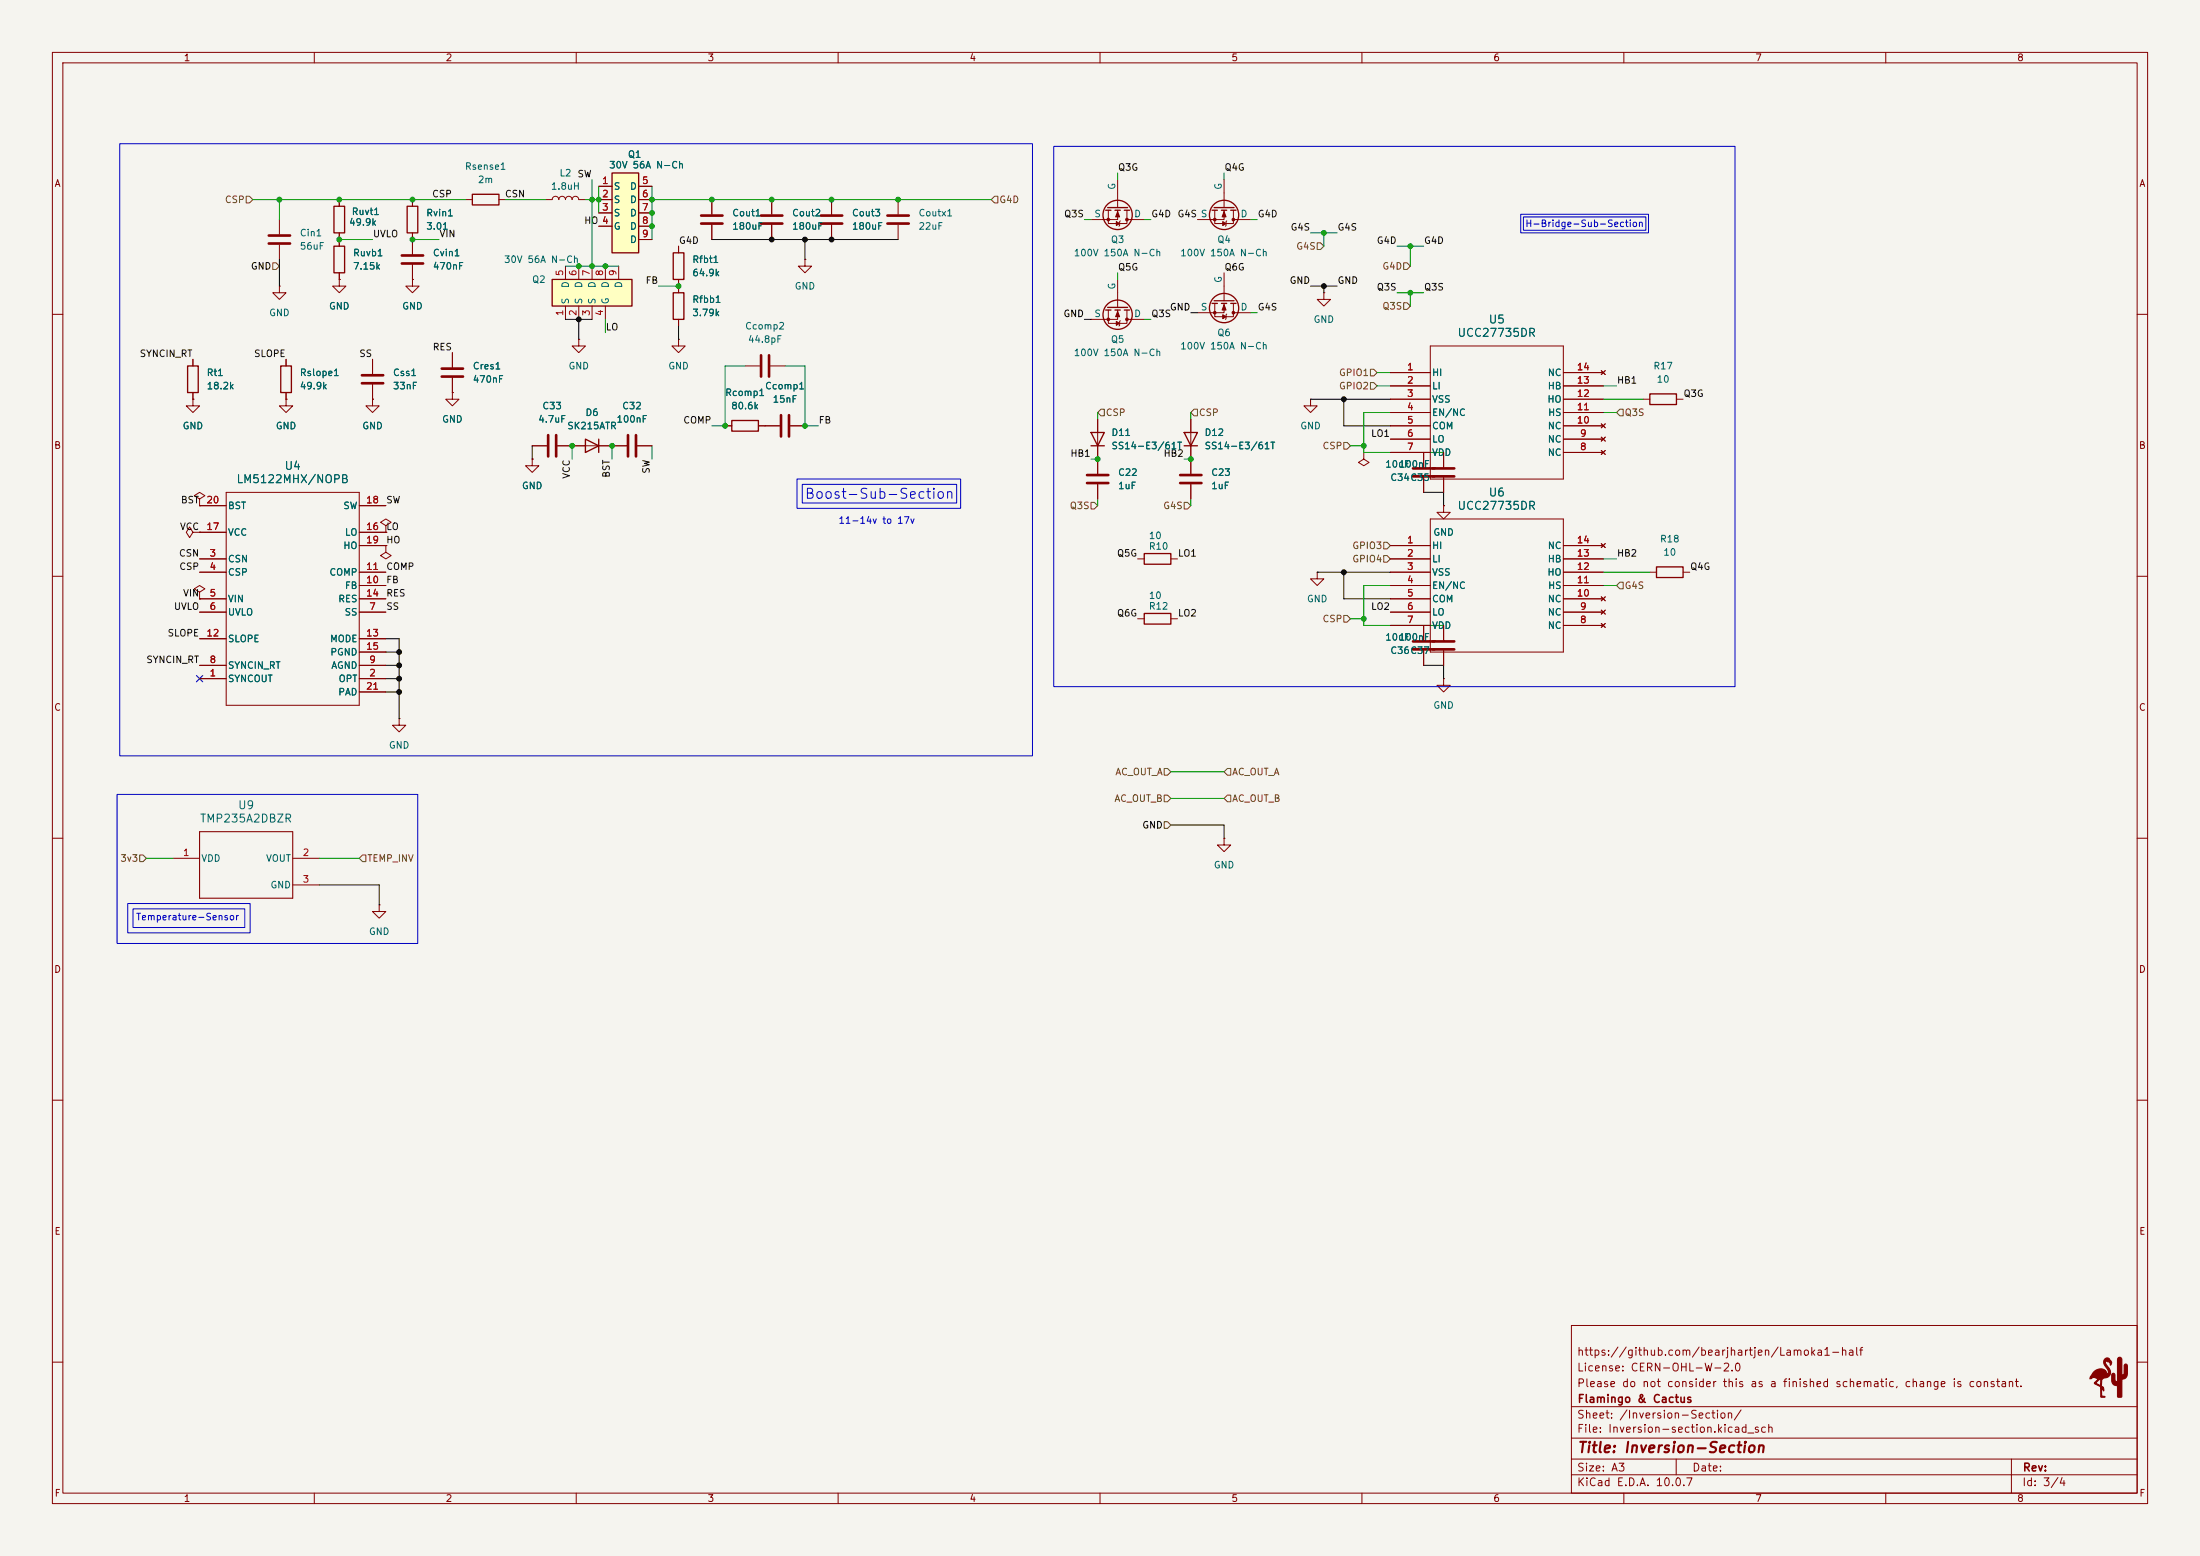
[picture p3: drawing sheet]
<svg xmlns="http://www.w3.org/2000/svg" width="420mm" height="297mm" viewBox="0 0 420 297" stroke-linecap="round" stroke-linejoin="round" font-family="sans-serif">
<path d="M0 0h420v297h-420z" fill="#f5f4ef" stroke="#f5f4ef" stroke-width=".19"/>
<g fill="none" stroke="#840000" stroke-width=".19">
<path d="M10 10h400v277h-400zM12 12h396v273h-396zM60 10v2M110 10v2M160 10v2M210 10v2M260 10v2M310 10v2M360 10v2M64.8 38.1v1.3M135.9 38.1v2.8M233.7 34.3v5.3"/>
<path d="M64.8 44.5v1.2M129.5 47v1.3M129.5 53.3v2.6M135.9 42.9v2.8M153.7 49.5v1.3h1.2l-1.2 1.3-1.3-1.3h1.3M153.7 49.5h.1M211.6 59.2v2.5h3.5v-2.5M213.4 59.2v1.8h-5.1M213.4 53.3v5.4M231.9 40.1v2.6h3.6v-2.6M233.7 40.1v1.8h-5.1M234.2 42.2l-.3 1"/>
<path d="M235.5 41.9h3.3M10 60h2M129.5 64.8v1.2h1.3l-1.3 1.3-1.2-1.3h1.2M129.5 64.8h.1M129.5 61v1.2M142.2 69.9h2.8M147.1 69.9h2.8M213.9 61.2l-.3 1M215.1 61h3.3M265.4 76.2h7.6M265.4 71.1h7.6M265.4 73.7h7.6"/>
<path d="M265.4 78.7h7.6M273 66h25.4v25.4h-25.4zM298.4 76.2h7.7M298.4 71.1h7.7M298.4 73.7h7.7M298.4 78.7h7.7M305.7 70.7l.8 .8M306.5 70.7l-.8 .8M313.7 76.2h1.3M320 76.2h1.3M408 60h2M209.5 80v7.6"/>
<path d="M260.3 86.4v1.2l1.1 .7-1.1 .6-1-.6 1-.7M260.3 86.4h.1M265.4 81.3h7.6M265.4 83.8h7.6M265.4 86.4h7.6M271.8 86.4v2.8M271.8 91.2v2.8M273 99.1h25.4v25.4h-25.4zM275.6 96.5v1.3h1.3l-1.3 1.3-1.3-1.3h1.3M275.6 96.5h.1M275.6 86.4v2.8M275.6 91.2v2.8"/>
<path d="M298.4 81.3h7.7M298.4 83.8h7.7M298.4 86.4h7.7M305.7 86l.8 .7M305.7 83.4l.8 .8M305.7 80.9l.8 .8M306.5 86l-.8 .7M306.5 83.4l-.8 .8M306.5 80.9l-.8 .8M10 110h2M265.4 104.1h7.6M265.4 106.7h7.6"/>
<path d="M265.4 109.2h7.6M265.4 111.8h7.6M265.4 114.3h7.6M265.4 116.8h7.6M265.4 119.4h7.6M271.8 119.4v2.8M275.6 119.4v2.8M298.4 104.1h7.7M298.4 106.7h7.7M298.4 109.2h7.7M298.4 111.8h7.7M298.4 114.3h7.7"/>
<path d="M298.4 116.8h7.7M298.4 119.4h7.7M305.7 119l.8 .8M305.7 116.5l.8 .7M305.7 113.9l.8 .8M305.7 103.8l.8 .7M306.5 119l-.8 .8M306.5 116.5l-.8 .7M306.5 113.9l-.8 .8M306.5 103.8l-.8 .7M315 109.2h1.2M321.3 109.2h1.3"/>
<path d="M408 110h2M271.8 124.2v2.8M275.6 124.2v2.8M10 160h2M408 160h2M10 210h2M408 210h2M300 253h108v32h-108zM10 260h2M300 278.5h108M300 274.5h108M300 268.5h108"/>
<path d="M320 278.5v3M384 278.5v6.5M408 260h2M60 285v2M110 285v2M160 285v2M210 285v2M260 285v2M300 281.5h108M310 285v2M360 285v2"/>
</g>
<g fill="none" stroke="#840000" stroke-width=".25">
<path d="M63.8 39.4h2v5.1h-2zM231.8 39.6h3.8M128.5 55.9h2.1v5.1h-2.1zM128.5 48.3h2.1v5h-2.1zM211.1 59.2h1M211.5 58.7h3.8M212.9 59.2h1M214.6 59.2h1M231.4 40.1h1M233.2 40.1h1M234.9 40.1h1.1M315 75.2h5v2h-5z"/>
<path d="M208.3 82.6h2.5l-1.3 2.5zM208.3 85.1h2.5M316.2 108.2h5.1v2h-5.1z"/>
<circle cx="233.7" cy="41" r="2.79"/>
<circle cx="213.4" cy="60.1" r="2.79"/>
</g>
<path d="M133.9 41.1h4M133.9 42.7h4M145.3 67.8v4.1M146.8 67.8v4.1M269.7 90.9h7.9M269.7 89.4h7.9M269.7 124h7.9M269.7 122.4h7.9" fill="none" stroke="#840000" stroke-width=".51"/>
<g fill="#840000" stroke="#840000" stroke-width=".19">
<path d="M233.7 40.4l.4 1h-.8z"/>
<path d="M233.4 42.3l.7 .4-.7 .4z"/>
<path d="M213.4 59.4l.3 1.1h-.7z"/>
<path d="M213.1 61.3l.6 .4-.6 .4z"/>
<circle cx="235.5" cy="41.9" r=".25"/>
<circle cx="231.9" cy="41.9" r=".25"/>
<circle cx="215.1" cy="61" r=".25"/>
<circle cx="211.6" cy="61" r=".25"/>
</g>
<path d="M105.4 53.3h15.2v5.1h-15.2z" fill="#ffffc2"/>
<path d="M77.7 39.4h2.1v5.1h-2.1zM105.4 53.3h15.2v5.1h-15.2z" fill="none" stroke="#840000" stroke-width=".25"/>
<g fill="none" stroke="#840000" stroke-width=".19">
<path d="M78.7 38.1v1.3M104.1 38.1h1.3a.64 .64 0 0 1 .6-.6 .64 .64 0 0 1 .7 .6 .64 .64 0 0 1 .6-.6 .64 .64 0 0 1 .6 .6 .64 .64 0 0 1 .7-.6 .64 .64 0 0 1 .6 .6 .64 .64 0 0 1 .7-.6 .64 .64 0 0 1 .6 .6h1.3M78.7 53.3v1.3h1.3l-1.3 1.3-1.2-1.3h1.2M78.7 53.3h.1M78.7 44.5v4M78.7 50.5v2.8M107.9 50.8v2.5M107.9 58.4v2.6M110.5 50.8v2.5M110.5 58.4v2.6M113 50.8v2.5M113 58.4v2.6"/>
<path d="M115.6 50.8v2.5M115.6 58.4v2.6M118.1 50.8v2.5M110.5 64.8v1.2h1.3l-1.3 1.3-1.3-1.3h1.3M110.5 64.8h.1"/>
</g>
<path d="M76.7 48.8h4.1M76.7 50.3h4.1" fill="none" stroke="#840000" stroke-width=".51"/>
<path d="M116.8 33h5.1v15.3h-5.1z" fill="#ffffc2"/>
<g fill="none" stroke="#840000" stroke-width=".25">
<path d="M90.2 37.1h5v2h-5zM116.8 33h5.1v15.3h-5.1zM211.5 39.6h3.8M63.8 47h2v5.1h-2zM211.1 40.1h1M212.9 40.1h1M214.6 40.1h1M231.4 57.9h1M231.8 57.4h3.8M233.2 57.9h1M234.9 57.9h1.1M35.8 69.9h2v5h-2z"/>
<path d="M53.6 69.9h2v5h-2zM111.8 83.8l2.5 1.3-2.5 1.3zM114.3 83.8v2.6M139.7 80.3h5.1v2h-5.1zM226.1 82.6h2.5l-1.3 2.5zM226.1 85.1h2.5M218.4 117.1h5.1v2h-5.1zM218.4 105.7h5.1v2h-5.1z"/>
<circle cx="213.4" cy="41" r="2.79"/>
<circle cx="233.7" cy="58.8" r="2.79"/>
</g>
<g fill="none" stroke="#840000" stroke-width=".19">
<path d="M64.8 38.1v1.3M78.7 38.1v1.3M88.9 38.1h1.3M95.2 38.1h1.3M114.3 35.6h2.5M114.3 38.1h2.5M121.9 35.6h2.6M121.9 38.1h2.6M135.9 38.1v2.8M147.3 38.1v2.8M158.7 38.1v2.8M171.4 38.1v2.8"/>
<path d="M213.4 34.3v5.3M53.3 54.6v1.3h1.3l-1.3 1.3-1.2-1.3h1.2M53.3 54.6h.1M53.3 41.9v2.8M53.3 46.7v2.8M64.8 53.3v1.3h1.2l-1.2 1.3-1.3-1.3h1.3M64.8 53.3h.1M64.8 44.5v2.5M64.8 52.1v1.2M78.7 53.3h.1M78.7 44.5v4M78.7 50.5v2.8"/>
<path d="M114.3 40.6h2.5M114.3 43.2h2.5M121.9 40.6h2.6M121.9 43.2h2.6M121.9 45.7h2.6M129.5 47v1.3M129.5 53.3v2.6M135.9 42.9v2.8M147.3 42.9v2.8M158.7 42.9v2.8M171.4 42.9v2.8M211.6 40.1v2.6h3.5v-2.6"/>
<path d="M213.4 40.1v1.8h-5.1M213.9 42.2l-.3 1M215.1 41.9h3.3M231.9 57.9v2.6h3.6v-2.6M233.7 57.9v1.8h-5.1M233.7 52.1v5.3M234.2 59.9l-.3 1.1M235.5 59.7h3.3M252.7 55.9v1.3h1.3l-1.3 1.2-1.2-1.2h1.2M252.7 55.9h.1M36.8 76.2v1.3h1.3l-1.3 1.2-1.2-1.2h1.2M36.8 76.2h.1"/>
<path d="M36.8 68.6v1.3M36.8 74.9v1.3M54.6 76.2v1.3h1.3l-1.3 1.2-1.3-1.2h1.3M54.6 76.2h.1M54.6 68.6v1.3M54.6 74.9v1.3M71.1 76.2v1.3h1.3l-1.3 1.2-1.3-1.2h1.3M71.1 76.2h.1M71.1 68.6v2.8M71.1 73.4v2.8M86.4 74.9v1.3h1.2l-1.2 1.3-1.3-1.3h1.3M86.4 74.9h.1"/>
<path d="M86.4 67.3v2.8M86.4 72.1v2.8M129.5 61v1.2M250.2 76.2v1.3h1.3l-1.3 1.2-1.3-1.2h1.3M250.2 76.2h.1M265.4 71.1h7.6M265.4 73.7h7.6M265.4 76.2h7.6M265.4 78.7h7.6M298.4 71.1h7.7M298.4 73.7h7.7M298.4 76.2h7.7"/>
<path d="M298.4 78.7h7.7M305.7 70.7l.8 .8M306.5 70.7l-.8 .8M38.1 95.3l1-.7-1-.6-1 .6 1 .7v1.2M38.1 96.5h.1M38.1 96.5h5.1M43.2 94h25.4v40.6h-25.4zM68.6 96.5h5.1M101.6 87.6v1.3h1.3l-1.3 1.3-1.3-1.3h1.3M101.6 87.6h.1M101.6 85.1h2.8M106.4 85.1h13.2"/>
<path d="M121.7 85.1h2.8M138.4 81.3h1.3M144.8 81.3h4M150.9 81.3h2.8M209.5 80v2.6M209.5 85.1v5.3M209.5 92.5v2.8M227.3 80v10.4M227.3 92.5v2.8M265.4 81.3h7.6M265.4 83.8h7.6M265.4 86.4h7.6"/>
<path d="M271.8 86.4v2.8M271.8 91.2v2.8M275.6 96.5h.1M275.6 86.4v2.8M275.6 91.2v2.8M298.4 81.3h7.7M298.4 83.8h7.7M298.4 86.4h7.7M305.7 86l.8 .7M305.7 83.4l.8 .8M305.7 80.9l.8 .8M306.5 86l-.8 .7"/>
<path d="M306.5 83.4l-.8 .8M306.5 80.9l-.8 .8M36.8 101.6l-.6-1-.6 1 .6 1 .6-1h1.3M38.1 101.6h.1M38.1 113l1-.6-1-.6-1 .6 1 .6v1.3M38.1 114.3h.1M38.1 106.7h5.1M38.1 109.2h5.1M38.1 114.3h5.1M38.1 116.8h5.1M38.1 101.6h5.1M68.6 109.2h5.1"/>
<path d="M68.6 114.3h5.1M68.6 116.8h5.1M68.6 111.8h5.1M68.6 101.6h5.1M68.6 104.1h5.1M73.7 104.1v1.3l1 .6-1 .7-1.1-.7 1.1-.6M73.7 104.1h.1M73.7 100.3l1-.6-1-.6-1.1 .6 1.1 .6v1.3M73.7 101.6h.1M217.2 106.7h1.2M217.2 118.1h1.2M223.5 106.7h1.3"/>
<path d="M223.5 118.1h1.3M251.5 109.2v1.3h1.2l-1.2 1.3-1.3-1.3h1.3M251.5 109.2h.1M265.4 106.7h7.6M265.4 109.2h7.6M265.4 114.3h7.6M265.4 116.8h7.6M265.4 111.8h7.6M265.4 104.1h7.6M265.4 119.4h7.6M271.8 119.4v2.8M275.6 119.4v2.8"/>
<path d="M298.4 106.7h7.7M298.4 109.2h7.7M298.4 114.3h7.7M298.4 116.8h7.7M298.4 111.8h7.7M298.4 104.1h7.7M298.4 119.4h7.7M305.7 119l.8 .8M305.7 116.5l.8 .7M305.7 113.9l.8 .8M305.7 103.8l.8 .7M306.5 119l-.8 .8"/>
<path d="M306.5 116.5l-.8 .7M306.5 113.9l-.8 .8M306.5 103.8l-.8 .7M38.1 129.5h5.1M38.1 127h5.1M38.1 121.9h5.1M68.6 129.5h5.1M68.6 127h5.1M68.6 121.9h5.1M68.6 124.5h5.1M68.6 132.1h5.1M76.2 137.2v1.2h1.3l-1.3 1.3-1.3-1.3h1.3"/>
<path d="M76.2 137.2h.1M271.8 124.2v2.8M275.6 129.5v1.3h1.3l-1.3 1.3-1.3-1.3h1.3M275.6 129.5h.1M275.6 124.2v2.8M33 163.8h5.1M55.9 163.8h5.1M55.9 168.9h5.1M72.4 172.7v1.3h1.3l-1.3 1.3-1.3-1.3h1.3M72.4 172.7h.1M233.7 160v1.3h1.2l-1.2 1.3-1.3-1.3h1.3M233.7 160h.1"/>
</g>
<g fill="none" stroke="#840000" stroke-width=".51">
<path d="M51.3 45h4.1M51.3 46.5h4.1M145.3 41.1h4.1M145.3 42.7h4.1M156.7 41.1h4.1M156.7 42.7h4.1M169.4 41.1h4.1M169.4 42.7h4.1M69.1 71.6h4.1M69.1 73.2h4.1M84.3 70.4h4.1M84.3 71.9h4.1"/>
<path d="M149.1 79.2v4.1M150.6 79.2v4.1M104.6 83.1v4M106.2 83.1v4M119.9 83.1v4M121.4 83.1v4M207.5 90.7h4.1M207.5 92.2h4.1M225.3 90.7h4.1M225.3 92.2h4.1"/>
</g>
<g fill="#840000" stroke="#840000" stroke-width=".19">
<path d="M213.4 40.4l.3 1h-.7z"/>
<path d="M213.1 42.3l.6 .4-.6 .4z"/>
<path d="M233.7 58.2l.4 1h-.8z"/>
<path d="M233.4 60.1l.7 .4-.7 .3z"/>
<path d="M401.8 259.4a.68 .68 0 0 1 1.1 .3l.2 .4-.2 .5-.2-.6-.3-.1a.27 .27 0 0 0-.5 0 .27 .27 0 0 0 .1 .4l.6 .8a1.19 1.19 0 0 1 .2 1.3 1.19 1.19 0 0 1-1.2 .7l-.3 .3-.1 1.1 .4 .3v.6l-.1 .1-.3-.7v1.5l.1 .2 .5 .1v.1h-.7l-.1-2-1.2-.7h.3l.9 .5v-.7a.28 .28 0 0 0 .1-.3 .28 .28 0 0 0-.3-.2l-.7 .7h-.3l.8-.8-.9-.3-.5 .3v-.2l-.2 .2 .2-.6a1.68 1.68 0 0 1 1.2-1.3 1.68 1.68 0 0 1 1.7 .6l.1 .2a.21 .21 0 0 0 .3 0 .21 .21 0 0 0 0-.3l-.5-.8a1.16 1.16 0 0 1-.2-1.6z"/>
<path d="M404.4 259.2a.42 .42 0 0 1 .4-.1 .42 .42 0 0 1 .3 .3v3a.77 .77 0 0 0 .4-1.1v-.7a.37 .37 0 0 1 .5-.1 .37 .37 0 0 1 .1 .5v1.2a.92 .92 0 0 1-1 1v3.4l-.1 .1h-.6l-.2-.1v-2.1a1.25 1.25 0 0 1-1.1-1.7 .37 .37 0 0 1 .1-.6 .37 .37 0 0 1 .5 .2l.1 1.1 .4 .2v-4.2z"/>
<circle cx="215.1" cy="41.9" r=".25"/>
<circle cx="211.6" cy="41.9" r=".25"/>
<circle cx="235.5" cy="59.7" r=".25"/>
<circle cx="231.9" cy="59.7" r=".25"/>
</g>
<path d="M38.1 158.8h17.8v12.7h-17.8z" fill="none" stroke="#840000" stroke-width=".2"/>
<g fill="none" stroke="#725600" stroke-width=".19">
<path d="M47 37.5h.6l.7 .6-.7 .6h-.6zM189.2 38.1l.7-.6h.6v1.2h-.6zM52.1 50.2h.6l.6 .6-.6 .6h-.6zM251.5 46.4h.6l.6 .6-.6 .6h-.6zM268 50.2h.6l.6 .6-.6 .6h-.6zM268 57.8h.6l.6 .6-.6 .7h-.6zM209.5 78.7l.7-.6h.6v1.3h-.6zM228 78.1h.6v1.3h-.6l-.7-.7zM261.6 70.5h.7l.6 .6-.6 .7h-.7zM261.6 73h.7l.6 .7-.6 .6h-.7zM309.2 78.1h.7v1.3h-.7l-.6-.7zM208.3 95.9h.6l.6 .6-.6 .7h-.6z"/>
<path d="M226.1 95.9h.6l.6 .6-.6 .7h-.6zM256.5 84.5h.7l.6 .6-.6 .6h-.7zM256.5 117.5h.7l.6 .6-.6 .6h-.7zM264.2 106h.6l.6 .7-.6 .6h-.6zM264.2 103.5h.6l.6 .6-.6 .7h-.6zM309.2 111.1h.7v1.3h-.7l-.6-.6zM222.2 156.8h.7l.6 .7-.6 .6h-.7zM222.2 146.7h.7l.6 .6-.6 .7h-.7zM222.2 151.8h.7l.6 .6-.6 .6h-.7zM234.3 146.7h.6v1.3h-.6l-.6-.7zM234.3 151.8h.6v1.2h-.6l-.6-.6zM26.7 163.2h.6l.6 .6-.6 .7h-.6z"/>
<path d="M69.2 163.2h.6v1.3h-.6l-.6-.7z"/>
</g>
<g fill="none" stroke="#009600" stroke-width=".19">
<path d="M48.3 38.1h40.6M53.3 38.1v3.8M96.5 38.1h7.6M111.8 38.1h2.5M113 34.3v16.5M114.3 35.6v5M124.5 38.1h64.7M124.5 35.6v10.1M213.4 33v1.3M233.7 33v1.3M64.8 45.7h6.3M78.7 45.7h5.1"/>
<path d="M107.9 50.8h10.2M125.7 54.6h3.8M207 41.9h1.3M213.4 52.1v1.2M218.4 41.9h1.3M238.8 41.9h1.2M238.8 59.7h1.2M250.2 44.5h5.1M252.7 44.5v2.5M266.7 47h5.1M266.7 55.9h5.1M269.2 47v3.8"/>
<path d="M269.2 55.9v2.5M115.6 61v2.5M142.2 69.9h-3.8v11.4h-2.5M149.9 69.9h3.8v11.4h2.5M209.5 78.7v1.3M218.4 61h1.3M227.3 78.7v1.3M262.9 73.7h2.5M262.9 71.1h2.5M265.4 78.7h-5.1v7.7h15.3M306.1 73.7h2.5M306.1 76.2h7.6"/>
<path d="M306.1 78.7h2.5M109.2 85.1v2.5M116.8 85.1v2.5M124.5 85.1v2.5M208.3 87.6h1.2M209.5 95.3v1.2M226.1 87.6h1.2M227.3 95.3v1.2M257.8 85.1h2.5M257.8 118.1h2.5M265.4 111.8h-5.1v7.6h15.3M306.1 111.8h2.5"/>
<path d="M306.1 109.2h8.9M306.1 106.7h2.5M223.5 152.4h10.2M223.5 147.3h10.2M27.9 163.8h5.1M61 163.8h7.6"/>
</g>
<g fill="none" stroke="#000" stroke-width=".19">
<path d="M53.3 49.5v5.1M135.9 45.7h35.5M153.7 45.7v3.8M227.3 59.7h1.3M250.2 54.6h5.1M252.7 54.6v1.3M107.9 61h5.1M110.5 61v3.8M129.5 62.2v2.6M207 61h1.3M250.2 76.2h15.2M256.5 76.2v5.1h8.9"/>
<path d="M101.6 85.1v2.5M271.8 94h3.8v2.5M251.5 109.2h13.9M256.5 109.2v5.1h8.9M73.7 121.9h2.5v15.3M73.7 129.5h2.5M73.7 127h2.5M73.7 132.1h2.5M73.7 124.5h2.5M271.8 127h3.8v2.5M223.5 157.5h10.2v2.5M61 168.9h11.4v3.8"/>
</g>
<path d="M37.5 128.9l1.2 1.2M38.7 128.9l-1.2 1.2" fill="none" stroke="#000084" stroke-width=".19"/>
<path d="M22.9 27.4h174.2v116.9h-174.2zM201.2 27.9h130v103.2h-130zM290.3 40.9h24.4v3.6h-24.4zM290.8 41.4h23.4v2.5h-23.4zM152.1 91.4h31.3v5.6h-31.3zM153.2 92.5h29.4v3.5h-29.4zM22.4 151.6h57.4v28.5h-57.4zM24.4 172.5h23.4v5.6h-23.4zM25.4 173.5h21.3v3.5h-21.3z" fill="none" stroke="#0000c2" stroke-width=".19"/>
<g fill="#000" stroke="#000" stroke-width=".19">
<circle cx="147.3" cy="45.7" r=".46"/>
<circle cx="153.7" cy="45.7" r=".46"/>
<circle cx="158.7" cy="45.7" r=".46"/>
<circle cx="252.7" cy="54.6" r=".46"/>
<circle cx="110.5" cy="61" r=".46"/>
<circle cx="256.5" cy="76.2" r=".46"/>
<circle cx="256.5" cy="109.2" r=".46"/>
<circle cx="76.2" cy="127" r=".46"/>
<circle cx="76.2" cy="124.5" r=".46"/>
<circle cx="76.2" cy="129.5" r=".46"/>
<circle cx="76.2" cy="132.1" r=".46"/>
</g>
<g fill="#009600" stroke="#009600" stroke-width=".19">
<circle cx="147.3" cy="38.1" r=".46"/>
<circle cx="129.5" cy="54.6" r=".46"/>
<circle cx="135.9" cy="38.1" r=".46"/>
<circle cx="64.8" cy="38.1" r=".46"/>
<circle cx="78.7" cy="38.1" r=".46"/>
<circle cx="64.8" cy="45.7" r=".46"/>
<circle cx="78.7" cy="45.7" r=".46"/>
<circle cx="138.4" cy="81.3" r=".46"/>
<circle cx="109.2" cy="85.1" r=".46"/>
<circle cx="124.5" cy="43.2" r=".46"/>
<circle cx="124.5" cy="38.1" r=".46"/>
<circle cx="113" cy="38.1" r=".46"/>
<circle cx="124.5" cy="40.6" r=".46"/>
<circle cx="114.3" cy="38.1" r=".46"/>
<circle cx="153.7" cy="81.3" r=".46"/>
<circle cx="171.4" cy="38.1" r=".46"/>
<circle cx="158.7" cy="38.1" r=".46"/>
<circle cx="115.6" cy="50.8" r=".46"/>
<circle cx="116.8" cy="85.1" r=".46"/>
<circle cx="110.5" cy="50.8" r=".46"/>
<circle cx="113" cy="50.8" r=".46"/>
<circle cx="53.3" cy="38.1" r=".46"/>
<circle cx="269.2" cy="55.9" r=".46"/>
<circle cx="227.3" cy="87.6" r=".46"/>
<circle cx="209.5" cy="87.6" r=".46"/>
<circle cx="260.3" cy="85.1" r=".46"/>
<circle cx="260.3" cy="118.1" r=".46"/>
<circle cx="269.2" cy="47" r=".46"/>
<circle cx="252.7" cy="44.5" r=".46"/>
</g>
<text font-size="2" fill="#840000" x="301" y="277.8">Title: Inversion-Section</text>
<text font-size="1.9" fill="#0000c2" x="153.5" y="95.7">Boost-Sub-Section</text>
<g font-size="1.5" fill="#006464">
<text x="278.1" y="64.7">UCC27735DR</text>
<text x="284.1" y="62.1">U5</text>
<text x="45" y="92.6">LM5122MHX/NOPB</text>
<text x="54.2" y="90.1">U4</text>
<text x="284.1" y="95.1">U6</text>
<text x="278.1" y="97.7">UCC27735DR</text>
<text x="45.3" y="154.8">U9</text>
<text x="38.1" y="157.4">TMP235A2DBZR</text>
</g>
<g font-size="1.5" fill="#840000">
<text x="300.9" y="262.1">License: CERN-OHL-W-2.0</text>
<text x="300.9" y="259.1">https://github.com/bearjhartjen/Lamoka1-half</text>
<text x="300.9" y="265.1">Please do not consider this as a finished schematic, change is constant.</text>
<text x="301" y="268.1">Flamingo &amp; Cactus</text>
<text x="300.9" y="273.8">File: Inversion-section.kicad_sch</text>
<text x="300.9" y="271.1">Sheet: /Inversion-Section/</text>
<text x="300.9" y="281.2">Size: A3</text>
<text x="322.9" y="281.2">Date:</text>
<text x="386" y="281.2">Rev:</text>
<text x="300.9" y="284">KiCad E.D.A. 10.0.7</text>
<text x="385.9" y="284">Id: 3/4</text>
</g>
<g font-size="1.3" fill="#840000">
<text x="35" y="12">1</text>
<text x="85" y="12">2</text>
<text x="135" y="12">3</text>
<text x="185" y="12">4</text>
<text x="235" y="12">5</text>
<text x="285" y="12">6</text>
<text x="335" y="12">7</text>
<text x="385" y="12">8</text>
<text x="10.3" y="36">A</text>
<text x="408.3" y="36">A</text>
<text x="10.2" y="86">B</text>
<text x="408.2" y="86">B</text>
<text x="10.2" y="136">C</text>
<text x="408.2" y="136">C</text>
<text x="10.2" y="186">D</text>
<text x="408.2" y="186">D</text>
<text x="10.3" y="236">E</text>
<text x="408.3" y="236">E</text>
<text x="10.3" y="286">F</text>
<text x="35" y="287">1</text>
<text x="85" y="287">2</text>
<text x="135" y="287">3</text>
<text x="185" y="287">4</text>
<text x="235" y="287">5</text>
<text x="285" y="287">6</text>
<text x="335" y="287">7</text>
<text x="385" y="287">8</text>
<text x="408.3" y="286">F</text>
</g>
<g font-size="1.3" fill="#006464">
<text x="88.7" y="32.7">Rsense1</text>
<text x="91.1" y="35.3">2m</text>
<text x="106.7" y="34">L2</text>
<text x="116.2" y="32.5">30V 56A N-Ch</text>
<text x="119.8" y="30.4">Q1</text>
<text x="67" y="41.3">Ruvt1</text>
<text x="81.3" y="41.6">Rvin1</text>
<text x="105.1" y="36.5">1.8uH</text>
<text x="117.1" y="36.5">S</text>
<text x="117.1" y="39.1">S</text>
<text x="117.1" y="41.6">S</text>
<text x="120.2" y="36.5">D</text>
<text x="120.2" y="39.1">D</text>
<text x="120.2" y="41.6">D</text>
<text x="139.7" y="41.6">Cout1</text>
<text x="151.1" y="41.6">Cout2</text>
<text x="162.5" y="41.6">Cout3</text>
<text x="175.2" y="41.6">Coutx1</text>
<text x="208.8" y="41.8">S</text>
<text x="213.2" y="36.3" transform="rotate(-90 213.2 36.3)">G</text>
<text x="216.4" y="41.8">D</text>
<text x="233.5" y="36.3" transform="rotate(-90 233.5 36.3)">G</text>
<text x="236.7" y="41.8">D</text>
<text x="57.1" y="45.4">Cin1</text>
<text x="57.1" y="48">56uF</text>
<text x="66.5" y="43.4">49.9k</text>
<text x="81.3" y="44.1">3.01</text>
<text x="117.1" y="44.1">G</text>
<text x="120.2" y="44.1">D</text>
<text x="120.2" y="46.7">D</text>
<text x="139.7" y="44.1">180uF</text>
<text x="151.1" y="44.1">180uF</text>
<text x="162.5" y="44.1">180uF</text>
<text x="175.2" y="44.1">22uF</text>
<text x="212" y="46.7">Q3</text>
<text x="232.3" y="46.7">Q4</text>
<text x="67.3" y="49.2">Ruvb1</text>
<text x="67.3" y="51.8">7.15k</text>
<text x="82.5" y="49.2">Cvin1</text>
<text x="82.5" y="51.8">470nF</text>
<text x="96.1" y="50.5">30V 56A N-Ch</text>
<text x="132.1" y="50.5">Rfbt1</text>
<text x="132.1" y="53">64.9k</text>
<text x="204.9" y="49.2">100V 150A N-Ch</text>
<text x="225.2" y="49.2">100V 150A N-Ch</text>
<text x="62.7" y="59.4">GND</text>
<text x="76.7" y="59.4">GND</text>
<text x="101.5" y="54.3">Q2</text>
<text x="108.9" y="58.2" transform="rotate(-90 108.9 58.2)">S</text>
<text x="108.9" y="55.1" transform="rotate(-90 108.9 55.1)">D</text>
<text x="111.5" y="58.2" transform="rotate(-90 111.5 58.2)">S</text>
<text x="111.5" y="55.1" transform="rotate(-90 111.5 55.1)">D</text>
<text x="114" y="58.2" transform="rotate(-90 114 58.2)">S</text>
<text x="114" y="55.1" transform="rotate(-90 114 55.1)">D</text>
<text x="116.5" y="58.2" transform="rotate(-90 116.5 58.2)">G</text>
<text x="116.5" y="55.1" transform="rotate(-90 116.5 55.1)">D</text>
<text x="119.1" y="55.1" transform="rotate(-90 119.1 55.1)">D</text>
<text x="132.1" y="58.1">Rfbb1</text>
<text x="151.6" y="55.6">GND</text>
<text x="213.2" y="55.4" transform="rotate(-90 213.2 55.4)">G</text>
<text x="229.1" y="59.6">S</text>
<text x="233.5" y="54.1" transform="rotate(-90 233.5 54.1)">G</text>
<text x="236.7" y="59.6">D</text>
<text x="51.3" y="60.7">GND</text>
<text x="132.1" y="60.7">3.79k</text>
<text x="142.1" y="63.2">Ccomp2</text>
<text x="142.7" y="65.7">44.8pF</text>
<text x="208.8" y="60.8">S</text>
<text x="212" y="65.7">Q5</text>
<text x="216.4" y="60.8">D</text>
<text x="232.3" y="64.5">Q6</text>
<text x="250.7" y="61.9">GND</text>
<text x="90.2" y="70.8">Cres1</text>
<text x="108.4" y="70.8">GND</text>
<text x="127.5" y="70.8">GND</text>
<text x="204.9" y="68.3">100V 150A N-Ch</text>
<text x="225.2" y="67">100V 150A N-Ch</text>
<text x="315.5" y="70.8">R17</text>
<text x="39.4" y="72.1">Rt1</text>
<text x="39.4" y="74.6">18.2k</text>
<text x="57.1" y="72.1">Rslope1</text>
<text x="57.1" y="74.6">49.9k</text>
<text x="74.9" y="72.1">Css1</text>
<text x="74.9" y="74.6">33nF</text>
<text x="90.2" y="73.4">470nF</text>
<text x="138.3" y="75.9">Rcomp1</text>
<text x="146" y="74.6">Ccomp1</text>
<text x="147.4" y="77.2">15nF</text>
<text x="273.3" y="72.1">HI</text>
<text x="273.3" y="74.6">LI</text>
<text x="273.3" y="77.2">VSS</text>
<text x="295.3" y="77.2">HO</text>
<text x="295.4" y="74.6">HB</text>
<text x="295.4" y="72.1">NC</text>
<text x="316.2" y="73.4">10</text>
<text x="34.8" y="82.2">GND</text>
<text x="52.5" y="82.2">GND</text>
<text x="69.1" y="82.2">GND</text>
<text x="84.3" y="81">GND</text>
<text x="102.7" y="81">4.7uF</text>
<text x="103.4" y="78.4">C33</text>
<text x="108.2" y="82.2">SK215ATR</text>
<text x="111.7" y="79.7">D6</text>
<text x="117.6" y="81">100nF</text>
<text x="118.7" y="78.4">C32</text>
<text x="139.5" y="78.4">80.6k</text>
<text x="212.1" y="83.5">D11</text>
<text x="229.9" y="83.5">D12</text>
<text x="248.1" y="82.2">GND</text>
<text x="273.3" y="79.7">EN/NC</text>
<text x="273.3" y="82.2">COM</text>
<text x="295.4" y="82.2">NC</text>
<text x="295.4" y="79.7">HS</text>
<text x="212.1" y="86.1">SS14-E3/61T</text>
<text x="229.9" y="86.1">SS14-E3/61T</text>
<text x="264.3" y="89.6">10uF</text>
<text x="266.9" y="89.6">100nF</text>
<text x="273.3" y="84.8">LO</text>
<text x="273.3" y="87.3">VDD</text>
<text x="295.4" y="87.3">NC</text>
<text x="295.4" y="84.8">NC</text>
<text x="99.5" y="93.7">GND</text>
<text x="213.3" y="91.1">C22</text>
<text x="213.3" y="93.7">1uF</text>
<text x="231.1" y="91.1">C23</text>
<text x="231.1" y="93.7">1uF</text>
<text x="265.3" y="92.1">C34C35</text>
<text x="43.4" y="97.5">BST</text>
<text x="65.4" y="97.5">SW</text>
<text x="43.4" y="107.6">CSN</text>
<text x="43.4" y="102.6">VCC</text>
<text x="65.4" y="105.1">HO</text>
<text x="65.7" y="102.6">LO</text>
<text x="219.2" y="105.2">R10</text>
<text x="219.2" y="103.2">10</text>
<text x="273.3" y="105.1">HI</text>
<text x="273.3" y="107.6">LI</text>
<text x="273.5" y="102.6">GND</text>
<text x="295.4" y="107.6">HB</text>
<text x="295.4" y="105.1">NC</text>
<text x="316.8" y="103.8">R18</text>
<text x="317.4" y="106.4">10</text>
<text x="43.4" y="110.2">CSP</text>
<text x="62.8" y="110.2">COMP</text>
<text x="65.7" y="112.7">FB</text>
<text x="273.3" y="110.2">VSS</text>
<text x="273.3" y="112.7">EN/NC</text>
<text x="295.3" y="110.2">HO</text>
<text x="295.4" y="112.7">HS</text>
<text x="43.4" y="115.3">VIN</text>
<text x="43.4" y="117.8">UVLO</text>
<text x="64.5" y="115.3">RES</text>
<text x="65.7" y="117.8">SS</text>
<text x="219.2" y="116.7">R12</text>
<text x="219.2" y="114.6">10</text>
<text x="249.4" y="115.3">GND</text>
<text x="273.3" y="115.3">COM</text>
<text x="273.3" y="117.8">LO</text>
<text x="295.4" y="117.8">NC</text>
<text x="295.4" y="115.3">NC</text>
<text x="43.4" y="122.9">SLOPE</text>
<text x="62.9" y="122.9">MODE</text>
<text x="63" y="125.4">PGND</text>
<text x="264.3" y="122.6">10uF</text>
<text x="265.3" y="125.1">C36C37</text>
<text x="266.9" y="122.6">100nF</text>
<text x="273.3" y="120.3">VDD</text>
<text x="295.4" y="120.3">NC</text>
<text x="43.4" y="130.5">SYNCOUT</text>
<text x="43.4" y="128">SYNCIN_RT</text>
<text x="63.1" y="128">AGND</text>
<text x="64.5" y="130.5">OPT</text>
<text x="64.5" y="133">PAD</text>
<text x="273.5" y="135.6">GND</text>
<text x="74.1" y="143.2">GND</text>
<text x="38.3" y="164.8">VDD</text>
<text x="50.7" y="164.8">VOUT</text>
<text x="231.6" y="166.1">GND</text>
<text x="51.5" y="169.9">GND</text>
<text x="70.3" y="178.8">GND</text>
</g>
<g font-size="1.3" fill="#0f0f0f">
<text x="110.1" y="34.2">SW</text>
<text x="213.3" y="32.9">Q3G</text>
<text x="233.7" y="32.9">Q4G</text>
<text x="82.4" y="38">CSP</text>
<text x="96.3" y="38">CSN</text>
<text x="203" y="41.8">Q3S</text>
<text x="219.7" y="41.8">G4D</text>
<text x="224.7" y="41.8">G4S S</text>
<text x="240" y="41.8">G4D</text>
<text x="71.1" y="45.6">UVLO</text>
<text x="83.8" y="45.6">VIN</text>
<text x="111.4" y="43.1">HO 4</text>
<text x="129.5" y="46.9">G4D</text>
<text x="246.3" y="44.3">G4S</text>
<text x="255.2" y="44.3">G4S</text>
<text x="262.7" y="46.9">G4D</text>
<text x="271.8" y="46.9">G4D</text>
<text x="213.3" y="51.9">Q5G</text>
<text x="233.7" y="51.9">Q6G</text>
<text x="123.1" y="54.5">FB</text>
<text x="240" y="59.6">G4S</text>
<text x="262.7" y="55.8">Q3S</text>
<text x="271.8" y="55.8">Q3S</text>
<text x="115.5" y="63.4">LO</text>
<text x="219.7" y="60.8">Q3S</text>
<text x="26.6" y="68.5">SYNCIN_RT</text>
<text x="48.4" y="68.5">SLOPE</text>
<text x="68.5" y="68.5">SS</text>
<text x="82.5" y="67.2">RES</text>
<text x="308.6" y="73.5">HB1</text>
<text x="321.3" y="76.1">Q3G</text>
<text x="130.3" y="81.2">COMP</text>
<text x="156.2" y="81.2">FB</text>
<text x="261.6" y="83.7">LO1</text>
<text x="204.2" y="87.5">HB1</text>
<text x="222" y="87.5">HB2</text>
<text x="109.1" y="91.5" transform="rotate(-90 109.1 91.5)">VCC</text>
<text x="116.7" y="91.3" transform="rotate(-90 116.7 91.3)">BST</text>
<text x="124.3" y="90.5" transform="rotate(-90 124.3 90.5)">SW</text>
<text x="34.2" y="101.5">VCC</text>
<text x="34.4" y="96.4">BST</text>
<text x="73.6" y="101.5">LO</text>
<text x="73.6" y="96.4">SW</text>
<text x="34.1" y="106.6">CSN</text>
<text x="73.6" y="104">HO</text>
<text x="213.1" y="106.6">Q5G</text>
<text x="224.8" y="106.6">LO1</text>
<text x="308.6" y="106.6">HB2</text>
<text x="34.1" y="109.1">CSP</text>
<text x="73.6" y="109.1">COMP</text>
<text x="73.6" y="111.6">FB</text>
<text x="322.6" y="109.1">Q4G</text>
<text x="33.1" y="116.7">UVLO</text>
<text x="34.8" y="114.2">VIN</text>
<text x="73.6" y="116.7">SS</text>
<text x="73.6" y="114.2">RES</text>
<text x="213.1" y="118">Q6G</text>
<text x="224.8" y="118">LO2</text>
<text x="261.6" y="116.7">LO2</text>
<text x="31.9" y="121.8">SLOPE</text>
<text x="27.8" y="126.9">SYNCIN_RT</text>
</g>
<g font-size="1.3" fill="#a90000">
<text x="114.8" y="35.4">1</text>
<text x="122.5" y="35.4">5</text>
<text x="114.8" y="38">2</text>
<text x="114.8" y="40.5">3</text>
<text x="122.5" y="38">6</text>
<text x="122.5" y="40.5">7</text>
<text x="114.8" y="43">4</text>
<text x="122.5" y="43">8</text>
<text x="122.5" y="45.6">9</text>
<text x="107.8" y="52.8" transform="rotate(-90 107.8 52.8)">5</text>
<text x="110.4" y="52.8" transform="rotate(-90 110.4 52.8)">6</text>
<text x="112.9" y="52.8" transform="rotate(-90 112.9 52.8)">7</text>
<text x="115.4" y="52.8" transform="rotate(-90 115.4 52.8)">8</text>
<text x="118" y="52.8" transform="rotate(-90 118 52.8)">9</text>
<text x="107.8" y="60.4" transform="rotate(-90 107.8 60.4)">1</text>
<text x="110.4" y="60.4" transform="rotate(-90 110.4 60.4)">2</text>
<text x="112.9" y="60.4" transform="rotate(-90 112.9 60.4)">3</text>
<text x="115.4" y="60.4" transform="rotate(-90 115.4 60.4)">4</text>
<text x="268.5" y="71">1</text>
<text x="300.9" y="71">14</text>
<text x="268.5" y="73.5">2</text>
<text x="268.5" y="76.1">3</text>
<text x="300.9" y="76.1">12</text>
<text x="300.9" y="73.5">13</text>
<text x="268.5" y="78.6">4</text>
<text x="268.5" y="81.1">5</text>
<text x="268.5" y="83.7">6</text>
<text x="300.9" y="81.1">10</text>
<text x="300.9" y="78.6">11</text>
<text x="301.5" y="83.7">9</text>
<text x="268.5" y="86.2">7</text>
<text x="301.5" y="86.2">8</text>
<text x="39.3" y="101.5">17</text>
<text x="39.3" y="96.4">20</text>
<text x="69.8" y="101.5">16</text>
<text x="69.8" y="96.4">18</text>
<text x="39.9" y="106.5">3</text>
<text x="69.8" y="104">19</text>
<text x="268.5" y="104">1</text>
<text x="268.5" y="106.5">2</text>
<text x="300.9" y="106.5">13</text>
<text x="300.9" y="104">14</text>
<text x="39.9" y="109.1">4</text>
<text x="69.8" y="111.6">10</text>
<text x="69.8" y="109.1">11</text>
<text x="268.5" y="109.1">3</text>
<text x="268.5" y="111.6">4</text>
<text x="300.9" y="111.6">11</text>
<text x="300.9" y="109.1">12</text>
<text x="39.9" y="114.2">5</text>
<text x="39.9" y="116.7">6</text>
<text x="69.8" y="114.2">14</text>
<text x="70.4" y="116.7">7</text>
<text x="268.5" y="114.2">5</text>
<text x="268.5" y="116.7">6</text>
<text x="268.5" y="119.2">7</text>
<text x="300.9" y="114.2">10</text>
<text x="301.5" y="119.2">8</text>
<text x="301.5" y="116.7">9</text>
<text x="39.3" y="121.8">12</text>
<text x="69.8" y="121.8">13</text>
<text x="69.8" y="124.3">15</text>
<text x="39.9" y="129.4">1</text>
<text x="39.9" y="126.9">8</text>
<text x="69.8" y="131.9">21</text>
<text x="70.4" y="129.4">2</text>
<text x="70.4" y="126.9">9</text>
<text x="34.8" y="163.7">1</text>
<text x="57.7" y="163.7">2</text>
<text x="57.7" y="168.8">3</text>
</g>
<g font-size="1.3" fill="#725600">
<text x="42.8" y="39.1">CSP</text>
<text x="190.7" y="39.1">G4D</text>
<text x="247.4" y="48">G4S</text>
<text x="263.8" y="51.8">G4D</text>
<text x="263.8" y="59.4">Q3S</text>
<text x="255.5" y="72.1">GPIO1</text>
<text x="255.5" y="74.6">GPIO2</text>
<text x="211" y="79.7">CSP</text>
<text x="228.8" y="79.7">CSP</text>
<text x="310" y="79.7">Q3S</text>
<text x="252.4" y="86.1">CSP</text>
<text x="204.1" y="97.5">Q3S</text>
<text x="222" y="97.5">G4S</text>
<text x="258.1" y="107.6">GPIO4</text>
<text x="258.1" y="105.1">GPIO3</text>
<text x="310" y="112.7">G4S</text>
<text x="252.4" y="119.1">CSP</text>
<text x="212.8" y="148.3">AC_OUT_A</text>
<text x="235.1" y="148.3">AC_OUT_A</text>
<text x="212.6" y="153.4">AC_OUT_B</text>
<text x="235.1" y="153.4">AC_OUT_B</text>
<text x="22.9" y="164.8">3v3</text>
<text x="70" y="164.8">TEMP_INV</text>
</g>
<g font-size="1.3" fill="#0000c2">
<text x="291.1" y="43.6">H-Bridge-Sub-Section</text>
<text x="160" y="100.3">11-14v to 17v</text>
<text x="25.9" y="176">Temperature-Sensor</text>
</g>
<g font-size="1.3">
<text x="47.8" y="51.8">GND</text>
<text x="223.2" y="59.6">GND</text>
<text x="246.1" y="54.5">GND</text>
<text x="255.2" y="54.5">GND</text>
<text x="202.9" y="60.8">GND</text>
<text x="218" y="158.4">GND</text>
</g>
</svg>
